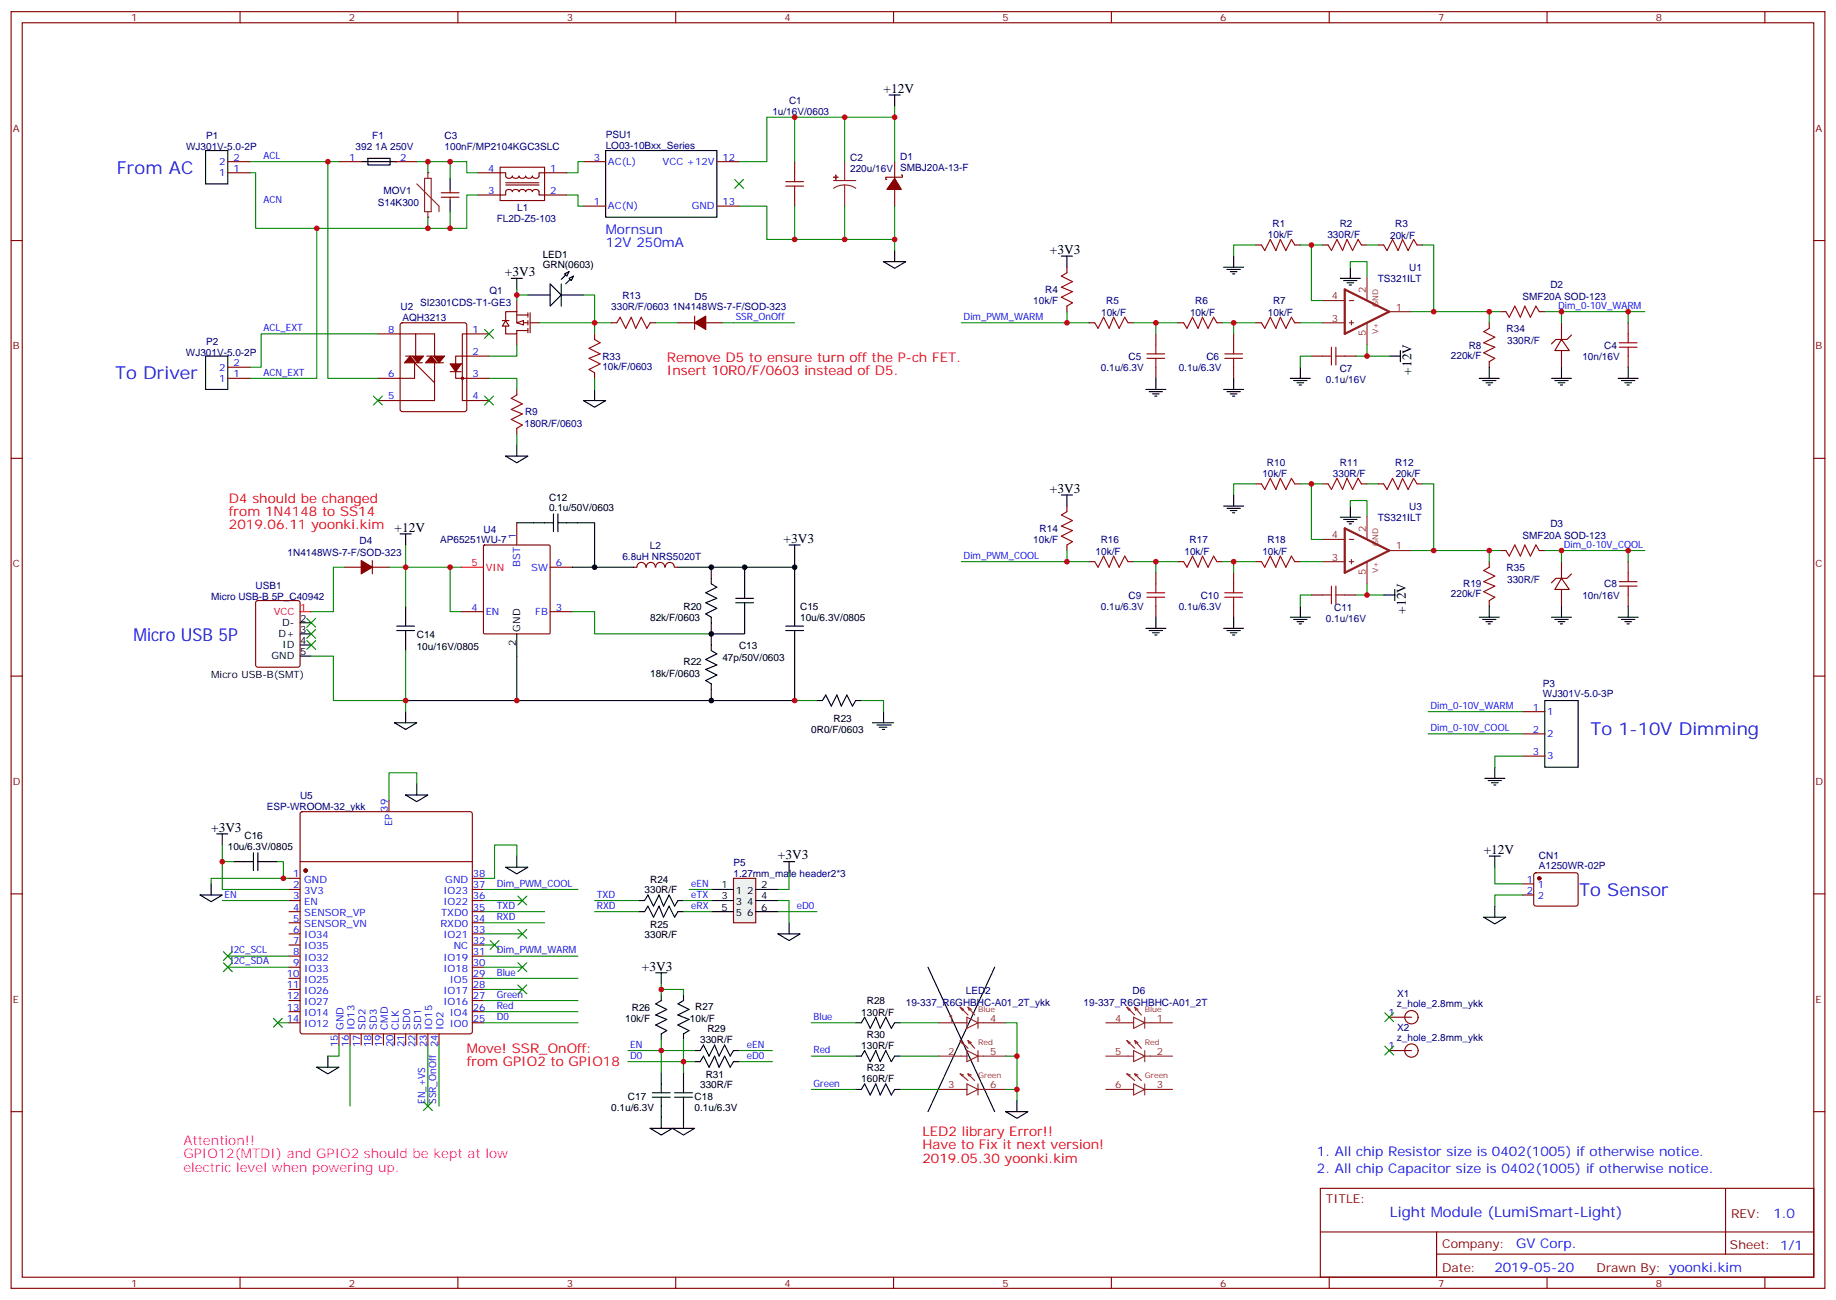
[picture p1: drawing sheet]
<svg xmlns="http://www.w3.org/2000/svg" width="583mm" height="413mm" viewBox="0 0 583 413" stroke-linecap="round" stroke-linejoin="round" font-family="sans-serif">
<g fill="none" stroke="#000" stroke-width=".35">
<path d="M114.7 51.3h11.2M116.8 50.3h7v2.1h-7zM142.9 56.6v3.5M142.9 63.7v3.5M169.3 166h6.4M175.7 163.2v5.6M177.1 163.2v5.6M177.1 166h6.3M125.9 198.8h5.7M128.8 192.4v6.4M225.8 183.6v1.8l1.7 1-3.5 1.8 3.5 1.8-3.5 1.4 3.5 1.7-3.5 1.8 1.8 1.1v1.7M233.5 191.4h5.7"/>
<path d="M233.5 190h5.7M236.4 183.6v6.4M236.4 191.4v6.3M249.4 198.8h5.7M252.2 192.4v6.4M125.9 200.2h5.7M128.8 200.2v6.4M225.8 204.8v1.8l1.7 1-3.5 1.8 3.5 1.7-3.5 1.4 3.5 1.8-3.5 1.8 1.8 1v1.8M249.4 200.2h5.7M252.2 200.2v6.4M259.3 222.4h1.8l1-1.7 1.8 3.5 1.7-3.5 1.5 3.5 1.7-3.5 1.8 3.5 1-1.8h1.8M74.1 273.6h6.3"/>
<path d="M80.4 270.8v5.6M81.8 270.8v5.6M81.8 273.6h6.4M202.8 289.5h1.8l1.1-1.8 1.7 3.5 1.8-3.5 1.4 3.5 1.8-3.5 1.7 3.5 1.1-1.7h1.8M202.8 285.9h1.8l1.1-1.7 1.7 3.5 1.8-3.5 1.4 3.5 1.8-3.5 1.7 3.5 1.1-1.8h1.8M209.9 315.9v1.8l-1.8 1 3.6 1.8-3.6 1.8 3.6 1.4-3.6 1.7 3.6 1.8-1.8 1.1v1.7M217 315.9v1.8l-1.8 1 3.5 1.8-3.5 1.8 3.5 1.4-3.5 1.7 3.5 1.8-1.7 1.1v1.7M294.6 307.1l21.1 45.9M315.7 307.1l-21.1 45.9M220.5 333.6h1.7l1.1-1.8 1.8 3.5 1.7-3.5 1.4 3.5 1.8-3.5 1.8 3.5 1-1.7h1.8M220.5 337.1h1.7l1.1-1.8 1.8 3.5 1.7-3.5 1.4 3.5 1.8-3.5 1.8 3.5 1-1.7h1.8M271.6 324.7h1.8l1.1-1.7 1.7 3.5 1.8-3.5 1.4 3.5 1.8-3.5 1.7 3.5 1.1-1.8h1.8"/>
<path d="M271.6 335.3h1.8l1.1-1.7 1.7 3.5 1.8-3.5 1.4 3.5 1.8-3.5 1.7 3.5 1.1-1.8h1.8M207.1 348.4h5.6M207.1 347h5.6M209.9 340.6v6.4M209.9 348.4v6.3M214.1 348.4h5.7M214.1 347h5.7M217 340.6v6.4M217 348.4v6.3M271.6 345.9h1.8l1.1-1.8 1.7 3.6 1.8-3.6 1.4 3.6 1.8-3.6 1.7 3.6 1.1-1.8h1.8"/>
</g>
<g fill="none" stroke="#870000" stroke-width=".35">
<path d="M3.5 3.7h575.8v405.3h-575.8zM7.1 7.2h568.6v398.3h-568.6zM76.2 3.7v3.5M145.3 3.7v3.5M214.5 3.7v3.5M283.6 3.7v3.5M352.8 3.7v3.5M421.9 3.7v3.5M491.1 3.7v3.5M560.2 3.7v3.5M107.6 51.3h7.1M125.2 51.3h7.1"/>
<path d="M151.7 54.9h8.8v1a1.15 1.15 0 0 0 1.1 .7 1.15 1.15 0 0 0 1-.7 1.15 1.15 0 0 0 1.1 .7 1.15 1.15 0 0 0 1-.7 1.15 1.15 0 0 0 1.1 .7 1.15 1.15 0 0 0 1.1-.7 1.15 1.15 0 0 0 1 .7 1.15 1.15 0 0 0 1.1-.7 1.15 1.15 0 0 0 1 .7 1.15 1.15 0 0 0 1.1-.7v-1h8.8M158.7 53.1h14.2v10.6h-14.2zM160.5 58h10.6M160.5 58.7h10.6M284 51.3v5.3M286.1 55.6h.4v.7h-5.3v.7h.3M3.5 76.4h3.6M140.1 62.6h5.6M140.1 61.2h5.6M142.9 60.1v1.1M142.9 62.6v1.1M151.7 61.9h8.8v-1a1.15 1.15 0 0 1 1.1-.8 1.15 1.15 0 0 1 1 .8 1.15 1.15 0 0 1 1.1-.8 1.15 1.15 0 0 1 1 .8 1.15 1.15 0 0 1 1.1-.8 1.15 1.15 0 0 1 1.1 .8 1.15 1.15 0 0 1 1-.8 1.15 1.15 0 0 1 1.1 .8 1.15 1.15 0 0 1 1-.8 1.15 1.15 0 0 1 1.1 .8v1h8.8"/>
<path d="M284 60.1v5.3M398.6 77.8h1.8M411 77.8h1.7M419.8 77.8h1.8M432.2 77.8h1.7M437.4 77.8h1.8M449.8 77.8h1.8M575.7 76.4h3.6M338.7 84.8v1.8M338.7 97.2v1.8M345.7 102.5h1.8M358.1 102.5h1.7"/>
<path d="M366.9 106v3.5M366.9 116.6v3.5M373.9 102.5h1.8M386.3 102.5h1.8M391.6 106v3.5M391.6 116.6v3.5M398.6 102.5h1.8M411 102.5h1.7M416.3 113.1h3.5M426.9 113.1h3.5M472.7 102.5v1.7M472.7 114.8v1.8"/>
<path d="M516.8 102.5v3.5M516.8 113.1v3.5M3.5 145.5h3.6M398.6 153.6h1.8M411 153.6h1.7M419.8 153.6h1.8M432.2 153.6h1.7M437.4 153.6h1.8M449.8 153.6h1.8M575.7 145.5h3.6M338.7 160.7v1.8M338.7 173v1.8"/>
<path d="M345.7 178.3h1.8M358.1 178.3h1.7M373.9 178.3h1.8M386.3 178.3h1.8M398.6 178.3h1.8M411 178.3h1.7M472.7 178.3v1.8M516.8 178.3v3.6M366.9 181.9v3.5M366.9 192.4v3.6M391.6 181.9v3.5M391.6 192.4v3.6"/>
<path d="M416.3 188.9h3.5M426.9 188.9h3.5M472.7 190.7v1.7M516.8 188.9v3.5M3.5 214.7h3.6M575.7 214.7h3.6M95.5 257.9l.5-.2h53.2l.5 .2 .2 .5v69.2l-.2 .5-.5 .2h-53.2l-.5-.3-.3-.4v-69.2zM123.5 254.2v3.5M91.7 278.9h3.5M95.2 273.6h54.7M149.9 278.9h3.6M3.5 283.8h3.6"/>
<path d="M91.7 282.4h3.5M91.7 285.9h3.5M91.7 289.5h3.5M91.7 293h3.5M91.7 296.5h3.5M149.9 282.4h3.6M149.9 285.9h3.6M149.9 289.5h3.6M149.9 293h3.6M149.9 296.5h3.6M575.7 283.8h3.6M91.7 300h3.5"/>
<path d="M91.7 303.6h3.5M91.7 307.1h3.5M91.7 310.6h3.5M91.7 314.1h3.5M91.7 317.7h3.5M149.9 300h3.6M149.9 303.6h3.6M149.9 307.1h3.6M149.9 310.6h3.6M149.9 314.1h3.6M149.9 317.7h3.6M91.7 321.2h3.5"/>
<path d="M91.7 324.7h3.5M107.6 328.3v3.5M111.1 328.3v3.5M114.7 328.3v3.5M118.2 328.3v3.5M121.7 328.3v3.5M125.2 328.3v3.5M128.8 328.3v3.5M132.3 328.3v3.5M135.8 328.3v3.5M139.3 328.3v3.5M149.9 321.2h3.6"/>
<path d="M149.9 324.7h3.6M3.5 353h3.6M575.7 353h3.6M419.1 377.3h156.6v28.2h-156.6zM547.7 377.3v20.9M419.1 391.1h156.5M456 398.2h119.6M456 391.1v14.2M76.2 405.5v3.5M145.3 405.5v3.5M214.5 405.5v3.5M283.6 405.5v3.5"/>
<path d="M352.8 405.5v3.5M421.9 405.5v3.5M491.1 405.5v3.5M560.2 405.5v3.5"/>
</g>
<g fill="none" stroke="#a10000" stroke-width=".35">
<path d="M400.4 77.8l1.1 1.8 1.7-3.6 1.8 3.6 1.4-3.6 1.8 3.6 1.7-3.6 1.1 1.8M421.6 77.8l1 1.8 1.8-3.6 1.8 3.6 1.4-3.6 1.7 3.6 1.8-3.6 1.1 1.8M439.2 77.8l1.1 1.8 1.7-3.6 1.8 3.6 1.4-3.6 1.8 3.6 1.7-3.6 1.1 1.8M338.7 86.6l-1.8 1.1 3.5 1.7-3.5 1.8 3.5 1.4-3.5 1.8 3.5 1.7-1.7 1.1M347.5 102.5l1 1.7 1.8-3.5 1.8 3.5 1.4-3.5 1.7 3.5 1.8-3.5 1.1 1.8M364.1 113.8h5.6M364.1 112.4h5.6M366.9 109.5v2.9M366.9 113.8v2.8M375.7 102.5l1.1 1.7 1.7-3.5 1.8 3.5 1.4-3.5 1.8 3.5 1.7-3.5 1.1 1.8M388.8 113.8h5.6M388.8 112.4h5.6"/>
<path d="M391.6 109.5v2.9M391.6 113.8v2.8M400.4 102.5l1.1 1.7 1.7-3.5 1.8 3.5 1.4-3.5 1.8 3.5 1.7-3.5 1.1 1.8M419.8 113.1h2.8M422.6 110.2v5.7M424 110.2v5.7M424 113.1h2.9M472.7 104.2l-1.7 1.1 3.5 1.8-3.5 1.7 3.5 1.4-3.5 1.8 3.5 1.8-1.8 1M514 110.2h5.6M514 108.8h5.6M516.8 106v2.8M516.8 110.2v2.9"/>
<path d="M400.4 153.6l1.1 1.8 1.7-3.5 1.8 3.5 1.4-3.5 1.8 3.5 1.7-3.5 1.1 1.7M421.6 153.6l1 1.8 1.8-3.5 1.8 3.5 1.4-3.5 1.7 3.5 1.8-3.5 1.1 1.7M439.2 153.6l1.1 1.8 1.7-3.5 1.8 3.5 1.4-3.5 1.8 3.5 1.7-3.5 1.1 1.7M338.7 162.5l-1.8 1 3.5 1.8-3.5 1.7 3.5 1.5-3.5 1.7 3.5 1.8-1.7 1M347.5 178.3l1 1.8 1.8-3.5 1.8 3.5 1.4-3.5 1.7 3.5 1.8-3.5 1.1 1.7M375.7 178.3l1.1 1.8 1.7-3.5 1.8 3.5 1.4-3.5 1.8 3.5 1.7-3.5 1.1 1.7M400.4 178.3l1.1 1.8 1.7-3.5 1.8 3.5 1.4-3.5 1.8 3.5 1.7-3.5 1.1 1.7M364.1 189.6h5.6M364.1 188.2h5.6M366.9 185.4v2.8M366.9 189.6v2.8M388.8 189.6h5.6"/>
<path d="M388.8 188.2h5.6M391.6 185.4v2.8M391.6 189.6v2.8M419.8 188.9h2.8M422.6 186.1v5.6M424 186.1v5.6M424 188.9h2.9M472.7 180.1l-1.7 1.1 3.5 1.7-3.5 1.8 3.5 1.4-3.5 1.8 3.5 1.7-1.8 1.1M514 186.1h5.6M514 184.7h5.6M516.8 181.9v2.8M516.8 186.1v2.8"/>
</g>
<path d="M426.9 91.9l14.1 7.1-14.1 7zM426.9 167.7l14.1 7.1-14.1 7.1z" fill="none" stroke="#8c2424" stroke-width=".71"/>
<g fill="none" stroke="#8c2424" stroke-width=".35">
<path d="M132.3 58.4l7 7v1.8M134.8 56.6h2.1v10.6h-2.1zM135.8 54.9v1.7M135.8 67.2v1.8M419.8 95.4h7.1M428.3 95.4h1.4M433.9 88v7.1M441 99h7M419.8 102.5h7.1M428.3 102.5h1.4M429 101.8v1.4M433.9 102.5v7"/>
<path d="M419.8 178.3h7.1M419.8 171.3h7.1M428.3 178.3h1.4M428.3 171.3h1.4M429 177.6v1.4M433.9 163.9v7M433.9 178.3v7.1M441 174.8h7M304.8 319.8l2.5 2.5M304.8 319.8l1.1 .7M304.8 319.8l.7 1.1M307.3 319.8l2.1 2.5"/>
<path d="M307.3 319.8l1 .7M307.3 319.8l.3 1.1M298.1 335.3h8.8M298.1 324.7h8.8M304.8 330.4l2.5 2.4M304.8 330.4l1.1 .7M304.8 330.4l.7 1M306.9 323l3.5 1.7-3.5 1.8zM306.9 333.6l3.5 1.7-3.5 1.8zM307.3 330.4l2.1 2.4M307.3 330.4l1 .7M307.3 330.4l.3 1"/>
<path d="M310.4 335.3h8.9M310.4 324.7h8.9M310.4 323v3.5M310.4 333.6v3.5M298.1 345.9h8.8M304.8 341l2.5 2.1M304.8 341l1.1 .3M304.8 341l.7 .7M306.9 344.1l3.5 1.8-3.5 1.8zM307.3 341l2.1 2.1M307.3 341l1 .3M307.3 341l.3 .7"/>
<path d="M310.4 345.9h8.9M310.4 344.1v3.6"/>
</g>
<g fill="#870000" stroke="#870000" stroke-width=".35">
<path d="M284 56.6l2.1 3.5h-4.6z"/>
<circle cx="97" cy="276.4" r=".53"/>
</g>
<g fill="#8c2424">
<circle cx="135.8" cy="54.9" r=".18"/>
<circle cx="135.8" cy="69" r=".18"/>
</g>
<path d="M249.4 59.1h5.7M249.4 57.7h5.7M252.2 54.9v2.8M252.2 59.1v2.8" fill="none" stroke="#a10000" stroke-width=".35"/>
<g fill="none" stroke="#870000" stroke-width=".35">
<path d="M72.3 54.9h7.1M72.3 51.3h7.1M185.2 51.3h7.1M227.5 51.3h7.1M252.2 51.3v3.6M185.2 65.4h7.1M227.5 65.4h7.1M252.2 61.9v3.5M72.3 116.6h7.1M119.9 106h12v7.1M127.2 102.7l.5-.2h19.8l.5 .2 .2 .5v26.8l-.3 .5-.4 .2h-19.8l-.5-.2-.2-.5v-26.8zM128.4 115.2h5.7"/>
<path d="M128.8 113.1h5.6M131.9 106h6v7.1M135.1 115.2h5.7M137.9 115.2v12h-18M142.9 118h3.5M146.8 119.8v7.4h8.4M155.2 113.1h-10.6v7h10.6M155.2 106h-8.4v14.1M495.7 107.8l2.4 3.5h-4.6zM495.7 102.5v5.3M495.7 111.3v5.3M498.8 106.4l-1.4 1.4h-3.5l-1.4 1.4"/>
<path d="M72.3 120.1h7.1M119.9 120.1h11.7v-4.9l6.3 6.3M153.5 173.2l.3-.2h20.5l.3 .2v27.7l-.2 .3-20.6 .1-.3-.2zM164 166v7M495.7 178.3v5.3M146.4 194.2h7.1M174.6 194.2h7.1M174.6 180.1h7.1M201.1 180.1h1M202.2 180.1a1.41 1.41 0 0 1 1.4-1.5 1.41 1.41 0 0 1 1.4 1.5M205.2 180.1a1.41 1.41 0 0 1 1.4-1.5 1.41 1.41 0 0 1 1.4 1.5M208.2 180.1a1.41 1.41 0 0 1 1.4-1.5 1.41 1.41 0 0 1 1.4 1.5"/>
<path d="M211.2 180.1a1.41 1.41 0 0 1 1.4-1.5 1.41 1.41 0 0 1 1.4 1.5M214.1 180.1h1.1M495.7 183.6l2.4 3.5h-4.6zM495.7 187.1v5.3M498.8 182.2l-1.4 1.4h-3.5l-1.4 1.4M483.3 226h7.1M483.3 233h7.1M483.3 240.1h7.1"/>
</g>
<path d="M65.3 47.8h7v10.6h-7zM192.3 47.8h35.2v21.2h-35.2zM65.3 113.1h7v10.5h-7zM164 201.3v7M490.4 222.4h10.5v21.2h-10.5z" fill="none" stroke="#000" stroke-width=".35"/>
<path d="M146.4 180.1h7.1" fill="none" stroke="#f00" stroke-width=".35"/>
<g fill="#870000" stroke="#870000" stroke-width=".35">
<path d="M142.9 115.5h3.5l-1.8 2.5z"/>
<path d="M130.9 113.1h3.5l-1.8 2.1z"/>
<path d="M130.2 113.1l1.7 2.1h-3.5z"/>
<path d="M135.5 113.1h5.6z"/>
<path d="M137.6 113.1h3.5l-1.8 2.1z"/>
<path d="M136.9 113.1l1.7 2.1h-3.5z"/>
</g>
<circle cx="146.8" cy="120.1" r=".18" fill="none" stroke="#870000" stroke-width=".71"/>
<g fill="#8c2424" stroke="#8c2424" stroke-width=".35">
<path d="M264.6 56.3h1.4z"/>
<path d="M265.3 55.6v1.4z"/>
</g>
<path d="M264.6 57.3h7M268.1 58.7l1.9 .3 1.6 .8M268.1 58.7l-1.8 .3-1.7 .8M268.1 51.3v6M268.1 58.7v6.7" fill="none" stroke="#8c2424" stroke-width=".35"/>
<path d="M232.8 278.9h7.1v14.1h-7.1z" fill="#f0f0f0" stroke="#870000" stroke-width=".35"/>
<path d="M225.8 282.4h7M225.8 285.9h7M225.8 289.5h7M239.9 282.4h7M239.9 285.9h7M239.9 289.5h7" fill="none" stroke="#000" stroke-width=".35"/>
<path d="M164 125.4l-1.7 1.1 3.5 1.7-3.5 1.8 3.5 1.4-3.5 1.8 3.5 1.7-1.8 1.1" fill="none" stroke="#a10000" stroke-width=".35"/>
<path d="M167.6 99.3v1.4M168.3 99.3v6.4M159.5 101.8h2.1M160.5 101.8v-2.8h3.5v3.5h3.6M160.5 103.5v2.5h3.5v-1h3.6M164 100h3.6M167.6 101.8v1.4M167.6 104.2v1.5M164 123.6v1.8M164 136v1.8" fill="none" stroke="#870000" stroke-width=".35"/>
<path d="M164 102.5l2.2-.7v1.4z" fill="#fff" stroke="#870000" stroke-width=".35"/>
<g fill="none" stroke="#870000" stroke-width=".35">
<path d="M164 95.4v3.6M476.2 99h1.8M488.6 99h1.8M160.5 101.8l1.1 1.7h-2.1zM164 106v3.5M168.3 102.5h2.8M188.7 106v1.8M188.7 118.4v1.7M194 102.5h1.8M206.4 102.5h1.7M215.2 102.5h5.3M220.5 100.4v4.2"/>
<path d="M224 102.5h5.3M476.2 174.8h1.8M488.6 174.8h1.8M487.1 277.3l.4-.2h12.7l.5 .2 .2 .5v9.5l-.7 .4-12.9-.1-.5-.6v-9.2zM483.3 280.6h3.5M483.3 284.2h3.5"/>
</g>
<path d="M478 99l1.1 1.7 1.7-3.5 1.8 3.5 1.4-3.5 1.8 3.5 1.7-3.5 1.1 1.8M188.7 107.8l1.8 1-3.5 1.8 3.5 1.8-3.5 1.4 3.5 1.7-3.5 1.8 1.7 1.1M195.8 102.5l1-1.8 1.8 3.5 1.8-3.5 1.4 3.5 1.8-3.5 1.7 3.5 1.1-1.7M478 174.8l1.1 1.8 1.7-3.6 1.8 3.6 1.4-3.6 1.8 3.6 1.7-3.6 1.1 1.8" fill="none" stroke="#a10000" stroke-width=".35"/>
<g fill="#870000" stroke="#870000" stroke-width=".35">
<path d="M220.5 102.5l3.5-2.1v4.2z"/>
<circle cx="488.6" cy="278.9" r=".53"/>
</g>
<path d="M178.2 90.1v7.1M180.6 86.3l-2.4 2.4M182 87.7l-2.4 2.4" fill="none" stroke="#000" stroke-width=".35"/>
<g fill="#fff" stroke="#000" stroke-width=".35">
<path d="M174.6 90.1l3.6 3.6-3.6 3.5z"/>
<path d="M180.6 88.4l1.4-.7-.7 1.4z"/>
<path d="M179.2 87l1.4-.7-.7 1.4z"/>
</g>
<g fill="none" stroke="#000" stroke-width=".35">
<path d="M282.2 30.2h3.6M284 30.2v3.5M284 79.6v3.5M162.3 88.4h3.5M164 88.4v3.5M167.6 93.7h7M178.2 93.7h7M280.5 83.1h7l-3.5 2.1zM336.9 81.3h3.5M338.7 81.3v3.5M388.4 84.8h6.4M389.5 85.5h4.2"/>
<path d="M390.5 86.3h2.1M391.2 87h.7M391.6 81.3v3.5M425.4 88.4h6.4M426.5 89.1h4.2M427.6 89.8h2.1M428.3 90.5h.7M428.6 84.8v3.6M412.7 116.6v3.5M441 113.1h3.5M444.5 111.3v3.5M472.7 116.6v3.5"/>
<path d="M495.7 116.6v3.5M516.8 116.6v3.5M185.2 127.2h7.1l-3.6 2.1zM188.7 123.6v3.6M363.7 123.6h6.4M364.8 124.4h4.2M365.8 125.1h2.1M366.5 125.8h.7M366.9 120.1v3.5M388.4 123.6h6.4M389.5 124.4h4.2M390.5 125.1h2.1"/>
<path d="M391.2 125.8h.7M391.6 120.1v3.5M409.6 120.1h6.3M410.6 120.8h4.3M411.7 121.5h2.1M412.4 122.2h.7M469.5 120.1h6.4M470.6 120.8h4.2M471.7 121.5h2.1M472.4 122.2h.7M492.5 120.1h6.3M493.5 120.8h4.3"/>
<path d="M494.6 121.5h2.1M495.3 122.2h.7M513.6 120.1h6.4M514.7 120.8h4.2M515.8 121.5h2.1M516.5 122.2h.7M160.5 144.8h7.1l-3.6 2.1zM164 141.3v3.5M336.9 157.2h3.5M338.7 157.2v3.5M391.6 157.2v3.5M127 169.5h3.5"/>
<path d="M128.8 169.5v3.5M164 166h5.3M183.4 166h5.3v14.1M250.5 173h3.5M252.2 173v7.1M388.4 160.7h6.4M389.5 161.4h4.2M390.5 162.1h2.1M391.2 162.8h.7M425.4 164.2h6.4M426.5 164.9h4.2M427.6 165.6h2.1"/>
<path d="M428.3 166.3h.7M428.6 160.7v3.5M95.2 197.7h3.6M181.7 180.1h19.4M215.2 180.1h21.2v3.5M225.8 180.1v3.5M225.8 197.7v7.1M236.4 197.7v3.6h-10.6M236.4 180.1h15.8v12.3M363.7 199.5h6.4M366.9 196v3.5M388.4 199.5h6.4"/>
<path d="M391.6 196v3.5M409.6 196h6.3M410.6 196.7h4.3M411.7 197.4h2.1M412.4 198.1h.7M412.7 192.4v3.6M439.2 188.9h3.5M442.7 187.1v3.6M469.5 196h6.4M470.6 196.7h4.2M471.7 197.4h2.1M472.4 198.1h.7"/>
<path d="M472.7 192.4v3.6M492.5 196h6.3M493.5 196.7h4.3M494.6 197.4h2.1M495.3 198.1h.7M495.7 192.4v3.6M513.6 196h6.4M514.7 196.7h4.2M515.8 197.4h2.1M516.5 198.1h.7M516.8 192.4v3.6M95.2 201.3h3.6"/>
<path d="M95.2 204.8h3.6M95.2 208.3h3.6M164 208.3v14.1M225.8 218.9v3.5h-97M252.2 206.6v15.8h-26.4M364.8 200.2h4.2M365.8 200.9h2.1M366.5 201.6h.7M389.5 200.2h4.2M390.5 200.9h2.1M391.2 201.6h.7M125.2 229.5h7.1l-3.5 2.1z"/>
<path d="M128.8 226v3.5M276.9 229.5h6.7M278.3 230.2h4.6M279 230.9h2.5M280.1 231.6h.7M280.5 226v3.5M128.8 252.4h7l-3.5 2.1zM132.3 248.9v3.5M471.3 247.1h6.4M472.4 247.8h4.2M473.4 248.5h2.1M474.1 249.2h.7"/>
<path d="M474.5 243.6v3.5M68.8 264.8h3.5M70.6 264.8v3.5M160.5 275.3h7.1l-3.6 2.2zM164 271.8v3.5M248.7 273.6h3.5M250.5 273.6v3.5M472.7 271.8h3.5M474.5 271.8v3.5M63.5 284.2h7.1l-3.6 2.1zM67 280.6v3.6M246.9 296.5h7.1l-3.5 2.1z"/>
<path d="M250.5 293v3.5M471 291.2h7l-3.5 2.1zM474.5 287.7v3.5M208.1 308.9h3.6M209.9 308.9v3.5M100.5 338.8h7.1l-3.5 2.2zM104.1 335.3v3.5M206.4 358.2h7l-3.5 2.2zM209.9 354.7v3.5M213.4 358.2h7.1l-3.5 2.2zM217 354.7v3.5M319.3 353h7l-3.5 2.1z"/>
<path d="M322.8 349.4v3.6"/>
</g>
<g fill="none" stroke="#870000" stroke-width=".35">
<path d="M118.2 178v4.2M81.4 190.9l.4-.2h12.7l.7 .4v20l-.4 .7h-13l-.6-.4-.1-20zM109.4 180.1h5.3M118.2 180.1h5.3M441 323h7M441 333.6h7"/>
<circle cx="448" cy="323" r="2.12"/>
<circle cx="448" cy="333.6" r="2.12"/>
</g>
<path d="M114.7 178l3.5 2.1-3.5 2.1z" fill="#870000" stroke="#870000" stroke-width=".35"/>
<path d="M95.2 194.2h3.6" fill="none" stroke="#f00" stroke-width=".35"/>
<g fill="none" stroke="#8c2424" stroke-width=".35">
<path d="M357.7 319.8l2.5 2.5M357.7 319.8l1.1 .7M357.7 319.8l.7 1.1M360.2 319.8l2.1 2.5M360.2 319.8l1 .7M360.2 319.8l.3 1.1M351 335.3h8.8M351 324.7h8.8M357.7 330.4l2.5 2.4M357.7 330.4l1.1 .7M357.7 330.4l.7 1M359.8 323l3.6 1.7-3.6 1.8z"/>
<path d="M359.8 333.6l3.6 1.7-3.6 1.8zM360.2 330.4l2.1 2.4M360.2 330.4l1 .7M360.2 330.4l.3 1M363.4 335.3h8.8M363.4 324.7h8.8M363.4 323v3.5M363.4 333.6v3.5M351 345.9h8.8M357.7 341l2.5 2.1M357.7 341l1.1 .3M357.7 341l.7 .7"/>
<path d="M359.8 344.1l3.6 1.8-3.6 1.8zM360.2 341l2.1 2.1M360.2 341l1 .3M360.2 341l.3 .7M363.4 345.9h8.8M363.4 344.1v3.6"/>
</g>
<g fill="none" stroke="#008700" stroke-width=".35">
<path d="M252.2 37.2v14.1M268.1 37.2v14.1M284 33.7v3.5M79.4 54.9h1.7v17.6h19.4v47.6h-21.1M79.4 51.3h24.7M107.6 51.3h-3.5v68.8h15.8M132.3 51.3h15.9v3.6h3.5M135.8 51.3v3.6M142.9 51.3v5.3M185.2 51.3h-1.8v3.6h-3.5M234.6 51.3h8.8v-14.1h40.6v14.1M135.8 69v3.5"/>
<path d="M142.9 67.2v5.3M151.7 61.9h-3.5v10.6h-47.7M179.9 61.9h3.5v3.5h1.8M234.6 65.4h8.8v10.6h40.6v-10.6M252.2 65.4v10.6M268.1 65.4v10.6M284 76v3.6M398.6 77.8h-7v3.5M412.7 77.8h3.6M419.8 77.8h-3.5v17.6h3.5M433.9 77.8h3.5M451.6 77.8h3.5v21.2h-7.1"/>
<path d="M164 91.9v3.5M164 93.7h3.6M185.2 93.7h3.5v12.3M338.7 99v3.5h7M428.6 84.8v-1.7h5.3v4.9M455.1 99h17.6v3.5M472.7 99h3.5M490.4 99h5.3v3.5M495.7 99h26.4M516.8 99v3.5M119.9 106h-37v10.6h-3.5M164 109.5v3.6h-8.8"/>
<path d="M171.1 102.5h22.9M208.1 102.5h7.1M229.3 102.5h22.9M305.2 102.5h33.5M359.8 102.5h7.1v3.5M366.9 102.5h7M388.1 102.5h3.5v3.5M391.6 102.5h7M412.7 102.5h7.1M416.3 113.1h-3.6v3.5M430.4 113.1h3.5M433.9 109.5v3.6h7.1"/>
<path d="M155.2 120.1h8.8v3.5M164 137.8v3.5M188.7 120.1v3.5M398.6 153.6h-7v3.6M412.7 153.6h3.6M419.8 153.6h-3.5v17.7h3.5M433.9 153.6h3.5M451.6 153.6h3.5v21.2h-7.1M128.8 173v19.4M305.2 178.3h33.5M338.7 174.8v3.5h7M359.8 178.3h7.1v3.6"/>
<path d="M366.9 178.3h7M388.1 178.3h3.5v3.6M391.6 178.3h7M412.7 178.3h7.1M428.6 160.7v-1.8h5.3v5M455.1 174.8h17.6v3.5M472.7 174.8h3.5M490.4 174.8h31.7M495.7 174.8v3.5M516.8 174.8v3.5M109.4 180.1h-3.6v14.1h-7M123.5 180.1h22.9"/>
<path d="M142.9 180.1v14.1h3.5M181.7 194.2h7v7.1h37.1M416.3 188.9h-3.6v3.5M430.4 188.9h3.5M433.9 185.4v3.5h5.3M98.8 208.3h7v14.1h23M128.8 206.6v19.4M252.2 222.4h7.1M273.4 222.4h7.1v3.6M453.3 233h30M453.3 226h30M132.3 248.9v-3.5h-8.8v8.8"/>
<path d="M483.3 240.1h-8.8v3.5M70.6 268.3v14.1h21.1M70.6 273.6h3.5M88.2 273.6h1.8v5.3h1.7M90 278.9h-23v1.7M164 271.8v-3.5h-7v10.6h-3.5M250.5 277.1v5.3h-3.6M474.5 275.3v5.3h8.8M70.6 285.9h21.1M153.5 289.5h19.4M153.5 293h19.4M153.5 282.4h29.9"/>
<path d="M153.5 285.9h12.3M153.5 296.5h12.3M188.7 289.5h14.1M188.7 285.9h14.1M217 289.5h8.8M217 285.9h8.8M218.7 282.4h7.1M246.9 289.5h12.4M246.9 285.9h3.6v7.1M483.3 284.2h-8.8v3.5M72.3 303.6h19.4M72.3 307.1h19.4"/>
<path d="M153.5 310.6h29.9M153.5 303.6h29.9M153.5 300h3.5M153.5 317.7h29.9M153.5 307.1h12.3M153.5 314.1h12.3M209.9 314.1h7.1v1.8M209.9 312.4v3.5M88.2 324.7h3.5M107.6 331.8v3.5h-3.5M111.1 331.8v19.4M135.8 331.8v19.4"/>
<path d="M139.3 331.8v19.4M153.5 321.2h29.9M153.5 324.7h29.9M199.3 333.6h21.2M199.3 337.1h21.2M209.9 330v10.6M217 330v10.6M234.6 333.6h10.6M234.6 337.1h10.6M257.5 324.7h14.1M257.5 335.3h14.1M285.8 324.7h12.3"/>
<path d="M285.8 335.3h12.3M319.3 324.7h3.5v24.7M319.3 335.3h3.5M257.5 345.9h14.1M285.8 345.9h12.3M319.3 345.9h3.5"/>
</g>
<g fill="#c00">
<circle cx="188.7" cy="102.5" r=".88"/>
<circle cx="252.2" cy="222.4" r=".88"/>
</g>
<circle cx="252.2" cy="180.1" r=".88" fill="#000"/>
<g fill="#c00">
<circle cx="516.8" cy="174.8" r=".88"/>
<circle cx="495.7" cy="174.8" r=".88"/>
<circle cx="472.7" cy="174.8" r=".88"/>
<circle cx="495.7" cy="99" r=".88"/>
<circle cx="516.8" cy="99" r=".88"/>
<circle cx="100.5" cy="72.5" r=".88"/>
<circle cx="104.1" cy="51.3" r=".88"/>
<circle cx="252.2" cy="37.2" r=".88"/>
<circle cx="142.9" cy="72.5" r=".88"/>
<circle cx="135.8" cy="51.3" r=".88"/>
<circle cx="142.9" cy="51.3" r=".88"/>
<circle cx="268.1" cy="37.2" r=".88"/>
<circle cx="284" cy="37.2" r=".88"/>
<circle cx="322.8" cy="335.3" r=".88"/>
<circle cx="128.8" cy="180.1" r=".88"/>
<circle cx="128.8" cy="222.4" r=".88"/>
<circle cx="338.7" cy="178.3" r=".88"/>
<circle cx="433.9" cy="113.1" r=".88"/>
<circle cx="366.9" cy="102.5" r=".88"/>
<circle cx="391.6" cy="102.5" r=".88"/>
<circle cx="416.3" cy="77.8" r=".88"/>
<circle cx="455.1" cy="99" r=".88"/>
<circle cx="455.1" cy="174.8" r=".88"/>
<circle cx="416.3" cy="153.6" r=".88"/>
<circle cx="391.6" cy="178.3" r=".88"/>
<circle cx="366.9" cy="178.3" r=".88"/>
<circle cx="433.9" cy="188.9" r=".88"/>
<circle cx="338.7" cy="102.5" r=".88"/>
<circle cx="209.9" cy="333.6" r=".88"/>
<circle cx="209.9" cy="314.1" r=".88"/>
<circle cx="164" cy="222.4" r=".88"/>
</g>
<g fill="#000">
<circle cx="188.7" cy="180.1" r=".88"/>
<circle cx="225.8" cy="180.1" r=".88"/>
<circle cx="236.4" cy="180.1" r=".88"/>
<circle cx="225.8" cy="201.3" r=".88"/>
<circle cx="225.8" cy="222.4" r=".88"/>
</g>
<g fill="#c00">
<circle cx="90" cy="278.9" r=".88"/>
<circle cx="70.6" cy="273.6" r=".88"/>
<circle cx="217" cy="337.1" r=".88"/>
<circle cx="322.8" cy="345.9" r=".88"/>
<circle cx="268.1" cy="76" r=".88"/>
<circle cx="135.8" cy="72.5" r=".88"/>
<circle cx="252.2" cy="76" r=".88"/>
<circle cx="284" cy="76" r=".88"/>
<circle cx="142.9" cy="180.1" r=".88"/>
<circle cx="164" cy="93.7" r=".88"/>
<circle cx="472.7" cy="99" r=".88"/>
</g>
<g fill="#c00" stroke="#008700" stroke-width=".35">
<path d="M118.5 125.8l2.9 2.8zM121.4 125.8l-2.9 2.8z"/>
<path d="M153.8 104.6l2.8 2.8zM153.8 107.4l2.8-2.8z"/>
<path d="M153.8 125.8l2.8 2.8zM156.6 125.8l-2.8 2.8z"/>
<path d="M233.2 57l2.8 2.8zM233.2 59.8l2.8-2.8z"/>
<path d="M155.6 298.6l2.8 2.8zM155.6 301.4l2.8-2.8z"/>
<path d="M164.4 295.1l2.8 2.8zM167.2 295.1l-2.8 2.8z"/>
<path d="M164.4 284.5l2.8 2.8zM167.2 284.5l-2.8 2.8z"/>
<path d="M97.4 196.3l2.8 2.8zM100.2 196.3l-2.8 2.8z"/>
<path d="M97.4 199.8l2.8 2.9zM100.2 199.8l-2.8 2.9z"/>
<path d="M97.4 203.4l2.8 2.8zM100.2 203.4l-2.8 2.8z"/>
<path d="M164.4 305.7l2.8 2.8zM164.4 308.5l2.8-2.8z"/>
<path d="M164.4 312.7l2.8 2.9zM164.4 315.6l2.8-2.9z"/>
<path d="M134.4 349.8l2.8 2.8zM137.2 349.8l-2.8 2.8z"/>
<path d="M86.8 323.3l2.8 2.8zM89.6 323.3l-2.8 2.8z"/>
<path d="M70.9 302.2l2.8 2.8zM73.7 302.2l-2.8 2.8z"/>
<path d="M70.9 305.7l2.8 2.8zM70.9 308.5l2.8-2.8z"/>
<path d="M439.6 321.6l2.8 2.8zM442.4 321.6l-2.8 2.8z"/>
<path d="M439.6 332.1l2.8 2.9zM442.4 332.1l-2.8 2.9z"/>
</g>
<g font-size="5.6" fill="#00f">
<text x="37.1" y="55.2">From AC</text>
<text x="36.6" y="120.5">To Driver</text>
<text x="42.3" y="203.4">Micro USB 5P</text>
<text x="504.8" y="233.4">To 1-10V Dimming</text>
<text x="501.3" y="284.5">To Sensor</text>
</g>
<text font-size="4.6" fill="#00f" x="441.2" y="386.3">Light Module (LumiSmart-Light)</text>
<g font-size="4.2">
<text x="280.5" y="29.5">+12V</text>
<text x="333.2" y="80.6">+3V3</text>
<text x="160.3" y="87.7">+3V3</text>
<text x="448" y="119" transform="rotate(-90 448 119)">+12V</text>
<text x="333.2" y="156.5">+3V3</text>
<text x="125.2" y="168.8">+12V</text>
<text x="248.7" y="172.3">+3V3</text>
<text x="446.3" y="194.8" transform="rotate(-90 446.3 194.8)">+12V</text>
<text x="67" y="264.1">+3V3</text>
<text x="246.9" y="272.9">+3V3</text>
<text x="471" y="271.1">+12V</text>
<text x="203.8" y="308.2">+3V3</text>
</g>
<g font-size="4.2" fill="#00f">
<text x="192.3" y="74.3">Mornsun</text>
<text x="192.3" y="78.5">12V 250mA</text>
<text x="418" y="367.1">1. All chip Resistor size is 0402(1005) if otherwise notice.</text>
<text x="418" y="372.4">2. All chip Capacitor size is 0402(1005) if otherwise notice.</text>
<text x="562.9" y="386.6">1.0</text>
<text x="481.3" y="396.1">GV Corp.</text>
<text x="474.4" y="403.9">2019-05-20</text>
</g>
<g font-size="4.2" fill="#f00">
<text x="211.7" y="114.8">Remove D5 to ensure turn off the P-ch FET.</text>
<text x="211.7" y="119.1">Insert 10R0/F/0603 instead of D5.</text>
<text x="72.7" y="159.6">D4 should be changed</text>
<text x="72.7" y="163.9">from 1N4148 to SS14</text>
<text x="72.7" y="168.1">2019.06.11 yoonki.kim</text>
<text x="148.2" y="334.3">Move! SSR_OnOff:</text>
<text x="148.2" y="338.5">from GPIO2 to GPIO18</text>
<text x="292.8" y="360.7">LED2 library Error!!</text>
<text x="292.8" y="364.9">Have to Fix it next version!</text>
<text x="292.8" y="369.2">2019.05.30 yoonki.kim</text>
</g>
<g font-size="4.2" fill="#f0f">
<text x="58.2" y="363.5">Attention!!</text>
<text x="58.2" y="367.8">GPIO12(MTDI) and GPIO2 should be kept at low</text>
<text x="58.2" y="372">electric level when powering up.</text>
</g>
<g font-size="3.9" fill="#800">
<text x="420.9" y="381.9">TITLE:</text>
<text x="549.5" y="386.6">REV:</text>
<text x="457.8" y="396.1">Company:</text>
<text x="549.1" y="396.7">Sheet: 1/1</text>
<text x="457.8" y="403.8">Date:</text>
<text x="506.8" y="403.8">Drawn By: yoonki.kim</text>
</g>
<g font-size="3.2" fill="#800">
<text x="41.6" y="6.7">1</text>
<text x="110.8" y="6.7">2</text>
<text x="179.9" y="6.7">3</text>
<text x="249.1" y="6.7">4</text>
<text x="318.2" y="6.7">5</text>
<text x="387.3" y="6.7">6</text>
<text x="456.5" y="6.7">7</text>
<text x="525.6" y="6.7">8</text>
<text x="4.1" y="41.8">A</text>
<text x="576.3" y="41.8">A</text>
<text x="4.1" y="110.9">B</text>
<text x="576.3" y="110.9">B</text>
<text x="4.1" y="180.1">C</text>
<text x="576.3" y="180.1">C</text>
<text x="4.1" y="249.2">D</text>
<text x="576.3" y="249.2">D</text>
<text x="4.1" y="318.4">E</text>
<text x="576.3" y="318.4">E</text>
<text x="41.6" y="408.5">1</text>
<text x="110.8" y="408.5">2</text>
<text x="179.9" y="408.5">3</text>
<text x="249.1" y="408.5">4</text>
<text x="318.2" y="408.5">5</text>
<text x="387.3" y="408.5">6</text>
<text x="456.5" y="408.5">7</text>
<text x="525.6" y="408.5">8</text>
</g>
<g font-size="3.2" fill="#000080">
<text x="250.5" y="33">C1</text>
<text x="245.2" y="36.5">1u/16V/0603</text>
<text x="59.1" y="47.7">WJ301V-5.0-2P</text>
<text x="65.4" y="44.1">P1</text>
<text x="112.9" y="47.6">392 1A 250V</text>
<text x="118.2" y="44.1">F1</text>
<text x="141.1" y="47.6">100nF/MP2104KGC3SLC</text>
<text x="141.1" y="44.1">C3</text>
<text x="192.3" y="47.3">LO03-10Bxx_Series</text>
<text x="192.3" y="43.7">PSU1</text>
<text x="269.9" y="51.2">C2</text>
<text x="285.8" y="50.8">D1</text>
<text x="269.9" y="54.7">220u/16V</text>
<text x="285.8" y="54.3">SMBJ20A-13-F</text>
<text x="119.9" y="65.3">S14K300</text>
<text x="121.7" y="61.7">MOV1</text>
<text x="157.7" y="70.6">FL2D-Z5-103</text>
<text x="164.2" y="67">L1</text>
<text x="403.9" y="72">R1</text>
<text x="425.2" y="72">R2</text>
<text x="442.9" y="72">R3</text>
<text x="402.5" y="75.5">10k/F</text>
<text x="421.3" y="75.5">330R/F</text>
<text x="441.3" y="75.9">20k/F</text>
<text x="437.3" y="89.6">TS321ILT</text>
<text x="447.3" y="86">U1</text>
<text x="155.4" y="93.5">Q1</text>
<text x="197.6" y="94.9">R13</text>
<text x="220.5" y="95.2">D5</text>
<text x="331.8" y="93.1">R4</text>
<text x="483.3" y="95.3">SMF20A SOD-123</text>
<text x="492.1" y="91.4">D2</text>
<text x="127.2" y="98.5">U2</text>
<text x="127.8" y="102">AQH3213</text>
<text x="133.4" y="97">SI2301CDS-T1-GE3</text>
<text x="194" y="98.4">330R/F/0603</text>
<text x="213.4" y="98.4">1N4148WS-7-F/SOD-323</text>
<text x="328" y="96.7">10k/F</text>
<text x="349.5" y="100.2">10k/F</text>
<text x="351.2" y="96.7">R5</text>
<text x="377.8" y="100.2">10k/F</text>
<text x="379.4" y="96.7">R6</text>
<text x="402.5" y="100.2">10k/F</text>
<text x="404.1" y="96.7">R7</text>
<text x="478.2" y="105.5">R34</text>
<text x="59" y="112.9">WJ301V-5.0-2P</text>
<text x="65.4" y="109.4">P2</text>
<text x="460.5" y="113.9">220k/F</text>
<text x="466.2" y="110.7">R8</text>
<text x="478.4" y="109.4">330R/F</text>
<text x="509.2" y="110.7">C4</text>
<text x="191.2" y="117.4">10k/F/0603</text>
<text x="191.2" y="114.2">R33</text>
<text x="349.5" y="117.8">0.1u/6.3V</text>
<text x="358.2" y="114.3">C5</text>
<text x="374.1" y="117.8">0.1u/6.3V</text>
<text x="382.9" y="114.3">C6</text>
<text x="425.3" y="118.2">C7</text>
<text x="502.3" y="114.3">10n/16V</text>
<text x="420.9" y="121.7">0.1u/16V</text>
<text x="166.7" y="131.8">R9</text>
<text x="166.5" y="135.5">180R/F/0603</text>
<text x="402.1" y="147.8">R10</text>
<text x="425.3" y="147.8">R11</text>
<text x="442.9" y="147.8">R12</text>
<text x="400.7" y="151.4">10k/F</text>
<text x="423.1" y="151.4">330R/F</text>
<text x="443" y="151.4">20k/F</text>
<text x="447.3" y="161.9">U3</text>
<text x="437.3" y="165.4">TS321ILT</text>
<text x="492.1" y="167.2">D3</text>
<text x="114.1" y="172.9">D4</text>
<text x="139.7" y="172.3">AP65251WU-7</text>
<text x="153.5" y="169.4">U4</text>
<text x="328" y="172.5">10k/F</text>
<text x="330" y="169">R14</text>
<text x="349.4" y="172.5">R16</text>
<text x="377.6" y="172.5">R17</text>
<text x="402.3" y="172.5">R18</text>
<text x="483.3" y="171.1">SMF20A SOD-123</text>
<text x="91.3" y="176.4">1N4148WS-7-F/SOD-323</text>
<text x="197.6" y="177.8">6.8uH NRS5020T</text>
<text x="206.3" y="174.3">L2</text>
<text x="347.8" y="176.1">10k/F</text>
<text x="376" y="176.1">10k/F</text>
<text x="400.7" y="176.1">10k/F</text>
<text x="478.2" y="181.3">R35</text>
<text x="478.4" y="185.2">330R/F</text>
<text x="67" y="190.5">Micro USB-B 5P_C40942</text>
<text x="81.1" y="187">USB1</text>
<text x="358.2" y="190.2">C9</text>
<text x="381.2" y="190.2">C10</text>
<text x="460.5" y="189.7">220k/F</text>
<text x="464.4" y="186.5">R19</text>
<text x="502.3" y="190.2">10n/16V</text>
<text x="509.2" y="186.5">C8</text>
<text x="349.5" y="193.7">0.1u/6.3V</text>
<text x="374.1" y="193.7">0.1u/6.3V</text>
<text x="420.9" y="197.6">0.1u/16V</text>
<text x="423.5" y="194">C11</text>
<text x="489.8" y="221.4">WJ301V-5.0-3P</text>
<text x="489.8" y="218.2">P3</text>
<text x="84.7" y="257.2">ESP-WROOM-32_ykk</text>
<text x="95.2" y="253.7">U5</text>
<text x="232.8" y="274.8">P5</text>
<text x="488.5" y="272.9">CN1</text>
<text x="232.8" y="278.4">1.27mm_male header2*3</text>
<text x="488.5" y="276">A1250WR-02P</text>
<text x="306.6" y="315.5">LED2</text>
<text x="359.5" y="315.6">D6</text>
<text x="443.5" y="316.7">X1</text>
<text x="287.5" y="319.3">19-337_R6GHBHC-A01_2T_ykk</text>
<text x="344" y="319.3">19-337_R6GHBHC-A01_2T</text>
<text x="443.4" y="319.8">z_hole_2.8mm_ykk</text>
<text x="443.5" y="327.3">X2</text>
<text x="443.4" y="330.4">z_hole_2.8mm_ykk</text>
</g>
<g font-size="3.2" fill="#00f">
<text x="69.6" y="52.4">2</text>
<text x="74.1" y="51">2</text>
<text x="83.6" y="50.4">ACL</text>
<text x="110.9" y="51">1</text>
<text x="127" y="51">2</text>
<text x="188.5" y="51">3</text>
<text x="193" y="52.4">AC(L)</text>
<text x="210.3" y="52.4">VCC +12V</text>
<text x="229.3" y="51">12</text>
<text x="69.6" y="55.9">1</text>
<text x="74.1" y="54.5">1</text>
<text x="155" y="54.5">4</text>
<text x="174.6" y="54.5">1</text>
<text x="83.6" y="64.6">ACN</text>
<text x="155" y="61.6">3</text>
<text x="174.6" y="61.6">2</text>
<text x="188.5" y="65.1">1</text>
<text x="229.3" y="65.1">13</text>
<text x="193" y="66.5">AC(N)</text>
<text x="219.6" y="66.5">GND</text>
<text x="233.5" y="101.6">SSR_OnOff</text>
<text x="305.9" y="101.6">Dim_PWM_WARM</text>
<text x="494.6" y="98.1">Dim_0-10V_WARM</text>
<text x="83.6" y="105.1">ACL_EXT</text>
<text x="123.2" y="105.7">8</text>
<text x="149.9" y="105.7">1</text>
<text x="149.9" y="112.7">2</text>
<text x="69.6" y="117.7">2</text>
<text x="74.1" y="119.8">1</text>
<text x="74.1" y="116.2">2</text>
<text x="83.6" y="119.2">ACN_EXT</text>
<text x="123.2" y="119.8">6</text>
<text x="149.9" y="119.8">3</text>
<text x="69.6" y="121.2">1</text>
<text x="123.2" y="126.8">5</text>
<text x="149.9" y="126.8">4</text>
<text x="163.7" y="171.3" transform="rotate(-90 163.7 171.3)">1</text>
<text x="496.4" y="173.9">Dim_0-10V_COOL</text>
<text x="176.4" y="179.7">6</text>
<text x="305.9" y="177.4">Dim_PWM_COOL</text>
<text x="165.1" y="180" transform="rotate(-90 165.1 180)">BST</text>
<text x="168.6" y="181.2">SW</text>
<text x="149.7" y="193.9">4</text>
<text x="154.2" y="195.3">EN</text>
<text x="169.9" y="195.3">FB</text>
<text x="176.4" y="193.9">3</text>
<text x="454" y="225.1">Dim_0-10V_WARM</text>
<text x="486.6" y="225.6">1</text>
<text x="491.1" y="227">1</text>
<text x="454" y="232.1">Dim_0-10V_COOL</text>
<text x="486.6" y="232.7">2</text>
<text x="486.6" y="239.7">3</text>
<text x="491.1" y="234.1">2</text>
<text x="491.1" y="241.1">3</text>
<text x="123.1" y="257.7" transform="rotate(-90 123.1 257.7)">39</text>
<text x="124.5" y="262.3" transform="rotate(-90 124.5 262.3)">EP</text>
<text x="93.1" y="278.5">1</text>
<text x="96.6" y="280.3">GND</text>
<text x="141.3" y="280.3">GND</text>
<text x="150.1" y="278.5">38</text>
<text x="157.7" y="281.5">Dim_PWM_COOL</text>
<text x="219.4" y="281.5">eEN</text>
<text x="484.6" y="280.3">1</text>
<text x="71.3" y="285">EN</text>
<text x="93.1" y="282">2</text>
<text x="93.1" y="285.6">3</text>
<text x="96.6" y="283.8">3V3</text>
<text x="96.6" y="287.3">EN</text>
<text x="140.8" y="287.3">IO22</text>
<text x="140.8" y="283.8">IO23</text>
<text x="150.1" y="285.6">36</text>
<text x="150.1" y="282">37</text>
<text x="189.4" y="285">TXD</text>
<text x="219.4" y="285.1">eTX</text>
<text x="484.6" y="283.8">2</text>
<text x="488.1" y="282">1</text>
<text x="488.1" y="285.6">2</text>
<text x="93.1" y="289.1">4</text>
<text x="93.1" y="292.6">5</text>
<text x="96.6" y="290.9">SENSOR_VP</text>
<text x="140" y="290.9">TXD0</text>
<text x="150.1" y="292.6">34</text>
<text x="150.1" y="289.1">35</text>
<text x="157.7" y="288.6">TXD</text>
<text x="157.7" y="292.1">RXD</text>
<text x="189.4" y="288.6">RXD</text>
<text x="219.4" y="288.6">eRX</text>
<text x="252.9" y="288.6">eD0</text>
<text x="93.1" y="296.2">6</text>
<text x="93.1" y="299.7">7</text>
<text x="96.6" y="294.4">SENSOR_VN</text>
<text x="96.6" y="297.9">IO34</text>
<text x="139.8" y="294.4">RXD0</text>
<text x="140.8" y="297.9">IO21</text>
<text x="150.1" y="299.7">32</text>
<text x="150.1" y="296.2">33</text>
<text x="73" y="302.7">I2C_SCL</text>
<text x="93.1" y="303.2">8</text>
<text x="96.6" y="301.4">IO35</text>
<text x="96.6" y="305">IO32</text>
<text x="140.8" y="305">IO19</text>
<text x="144" y="301.4">NC</text>
<text x="150.1" y="303.2">31</text>
<text x="157.7" y="302.7">Dim_PWM_WARM</text>
<text x="73" y="306.2">I2C_SDA</text>
<text x="91" y="310.3">10</text>
<text x="93.1" y="306.7">9</text>
<text x="96.6" y="308.5">IO33</text>
<text x="140.8" y="308.5">IO18</text>
<text x="150.1" y="310.3">29</text>
<text x="150.1" y="306.7">30</text>
<text x="157.7" y="309.7">Blue</text>
<text x="91" y="313.8">11</text>
<text x="91" y="317.3">12</text>
<text x="96.6" y="312">IO25</text>
<text x="96.6" y="315.6">IO26</text>
<text x="140.8" y="315.6">IO17</text>
<text x="142.8" y="312">IO5</text>
<text x="150.1" y="317.3">27</text>
<text x="150.1" y="313.8">28</text>
<text x="157.7" y="316.8">Green</text>
<text x="91" y="320.9">13</text>
<text x="96.6" y="319.1">IO27</text>
<text x="96.6" y="322.6">IO14</text>
<text x="140.8" y="319.1">IO16</text>
<text x="142.8" y="322.6">IO4</text>
<text x="150.1" y="320.9">26</text>
<text x="157.7" y="323.8">D0</text>
<text x="157.7" y="320.3">Red</text>
<text x="258.2" y="323.8">Blue</text>
<text x="440.7" y="322.6">1</text>
<text x="91" y="324.4">14</text>
<text x="96.6" y="326.1">IO12</text>
<text x="109" y="327" transform="rotate(-90 109 327)">GND</text>
<text x="112.5" y="327" transform="rotate(-90 112.5 327)">IO13</text>
<text x="116.1" y="327" transform="rotate(-90 116.1 327)">SD2</text>
<text x="119.6" y="327" transform="rotate(-90 119.6 327)">SD3</text>
<text x="123.1" y="327" transform="rotate(-90 123.1 327)">CMD</text>
<text x="126.6" y="327" transform="rotate(-90 126.6 327)">CLK</text>
<text x="130.2" y="327" transform="rotate(-90 130.2 327)">SD0</text>
<text x="133.7" y="327" transform="rotate(-90 133.7 327)">SD1</text>
<text x="137.2" y="327" transform="rotate(-90 137.2 327)">IO15</text>
<text x="140.8" y="327" transform="rotate(-90 140.8 327)">IO2</text>
<text x="142.8" y="326.1">IO0</text>
<text x="150.1" y="324.4">25</text>
<text x="107.2" y="332.5" transform="rotate(-90 107.2 332.5)">15</text>
<text x="110.8" y="332.5" transform="rotate(-90 110.8 332.5)">16</text>
<text x="114.3" y="332.5" transform="rotate(-90 114.3 332.5)">17</text>
<text x="117.8" y="332.5" transform="rotate(-90 117.8 332.5)">18</text>
<text x="121.4" y="332.5" transform="rotate(-90 121.4 332.5)">19</text>
<text x="124.9" y="332.5" transform="rotate(-90 124.9 332.5)">20</text>
<text x="128.4" y="332.5" transform="rotate(-90 128.4 332.5)">21</text>
<text x="131.9" y="332.5" transform="rotate(-90 131.9 332.5)">22</text>
<text x="135.5" y="332.5" transform="rotate(-90 135.5 332.5)">23</text>
<text x="200" y="332.7">EN</text>
<text x="237.1" y="332.7">eEN</text>
<text x="258.2" y="334.4">Red</text>
<text x="440.7" y="333.2">1</text>
<text x="200" y="336.2">D0</text>
<text x="237.1" y="336.2">eD0</text>
<text x="258.2" y="345">Green</text>
<text x="134.9" y="350.5" transform="rotate(-90 134.9 350.5)">EN_+VS</text>
<text x="138.5" y="350.5" transform="rotate(-90 138.5 350.5)">SSR_OnOff 24</text>
</g>
<g font-size="3.2">
<text x="172.3" y="82">LED1</text>
<text x="172.3" y="85.2">GRN(0603)</text>
<text x="174.3" y="158.9">C12</text>
<text x="174.3" y="162.1">0.1u/50V/0603</text>
<text x="95.2" y="197.4">2</text>
<text x="206.4" y="197.2">82k/F/0603</text>
<text x="217" y="193.7">R20</text>
<text x="254" y="197.2">10u/6.3V/0805</text>
<text x="254" y="193.7">C15</text>
<text x="88.4" y="202.3">D+</text>
<text x="89.6" y="198.8">D-</text>
<text x="95.2" y="200.9">3</text>
<text x="132.3" y="202.5">C14</text>
<text x="165.1" y="200.6" transform="rotate(-90 165.1 200.6)">GND</text>
<text x="86.2" y="209.4">GND</text>
<text x="89.7" y="205.8">ID</text>
<text x="95.2" y="204.4">4</text>
<text x="95.2" y="208">5</text>
<text x="132.3" y="206.4">10u/16V/0805</text>
<text x="163.7" y="205" transform="rotate(-90 163.7 205)">2</text>
<text x="229.3" y="209.7">47p/50V/0603</text>
<text x="234.6" y="206.1">C13</text>
<text x="67" y="215.2">Micro USB-B(SMT)</text>
<text x="206.4" y="214.9">18k/F/0603</text>
<text x="217" y="211.3">R22</text>
<text x="257.5" y="232.8">0R0/F/0603</text>
<text x="264.6" y="229.2">R23</text>
<text x="72.3" y="269.9">10u/6.3V/0805</text>
<text x="77.6" y="266.4">C16</text>
<text x="206.4" y="280.5">R24</text>
<text x="204.6" y="283.6">330R/F</text>
<text x="229.1" y="282">1</text>
<text x="229.1" y="285.6">3</text>
<text x="233.5" y="283.8">1</text>
<text x="233.5" y="287.3">3</text>
<text x="237.2" y="283.8">2</text>
<text x="237.2" y="287.3">4</text>
<text x="241.7" y="282">2</text>
<text x="241.7" y="285.6">4</text>
<text x="229.1" y="289.1">5</text>
<text x="233.5" y="290.9">5</text>
<text x="237.2" y="290.9">6</text>
<text x="241.7" y="289.1">6</text>
<text x="204.6" y="297.7">330R/F</text>
<text x="206.4" y="294.6">R25</text>
<text x="200.6" y="321">R26</text>
<text x="220.7" y="320.7">R27</text>
<text x="273.4" y="322.4">130R/F</text>
<text x="275.2" y="318.9">R28</text>
<text x="198.4" y="324.5">10k/F</text>
<text x="219" y="324.6">10k/F</text>
<text x="224.5" y="327.6">R29</text>
<text x="275.2" y="329.5">R30</text>
<text x="222.2" y="331.3">330R/F</text>
<text x="273.4" y="333">130R/F</text>
<text x="275.2" y="340.1">R32</text>
<text x="222.2" y="345.4">330R/F</text>
<text x="224" y="342.2">R31</text>
<text x="273.4" y="343.6">160R/F</text>
<text x="194" y="352.8">0.1u/6.3V</text>
<text x="199.3" y="349.2">C17</text>
<text x="220.5" y="352.7">0.1u/6.3V</text>
<text x="220.5" y="349.2">C18</text>
</g>
<g font-size="3.2" fill="#8d2323">
<text x="422.7" y="95.1">4</text>
<text x="433.6" y="93" transform="rotate(-90 433.6 93)">2</text>
<text x="443.1" y="98.6">1</text>
<text x="422.7" y="102.1">3</text>
<text x="433.6" y="106.6" transform="rotate(-90 433.6 106.6)">5</text>
<text x="422.7" y="170.9">4</text>
<text x="433.6" y="168.8" transform="rotate(-90 433.6 168.8)">2</text>
<text x="422.7" y="178">3</text>
<text x="443.1" y="174.4">1</text>
<text x="433.6" y="182.5" transform="rotate(-90 433.6 182.5)">5</text>
<text x="301" y="324.4">1</text>
<text x="314.3" y="324.4">4</text>
<text x="353.9" y="324.4">4</text>
<text x="367.2" y="324.4">1</text>
<text x="301" y="335">2</text>
<text x="314.3" y="335">5</text>
<text x="353.9" y="335">5</text>
<text x="367.2" y="335">2</text>
<text x="301" y="345.5">3</text>
<text x="314.3" y="345.5">6</text>
<text x="353.9" y="345.5">6</text>
<text x="367.2" y="345.5">3</text>
</g>
<g font-size="3.2" fill="#f00">
<text x="149.7" y="179.7">5</text>
<text x="154.2" y="181.2">VIN</text>
<text x="86.9" y="195.3">VCC</text>
<text x="95.2" y="193.9">1</text>
</g>
<g font-size="2.5" fill="#8d2323">
<text x="437.4" y="97.6" transform="rotate(-90 437.4 97.6)">GND</text>
<text x="437.4" y="106.2" transform="rotate(-90 437.4 106.2)">V+</text>
<text x="437.4" y="173.4" transform="rotate(-90 437.4 173.4)">GND</text>
<text x="437.4" y="182" transform="rotate(-90 437.4 182)">V+</text>
<text x="310.4" y="321.2">Blue</text>
<text x="363.4" y="321.2">Blue</text>
<text x="310.4" y="331.8">Red</text>
<text x="363.4" y="331.8">Red</text>
<text x="310.4" y="342.4">Green</text>
<text x="363.4" y="342.4">Green</text>
</g>
</svg>
